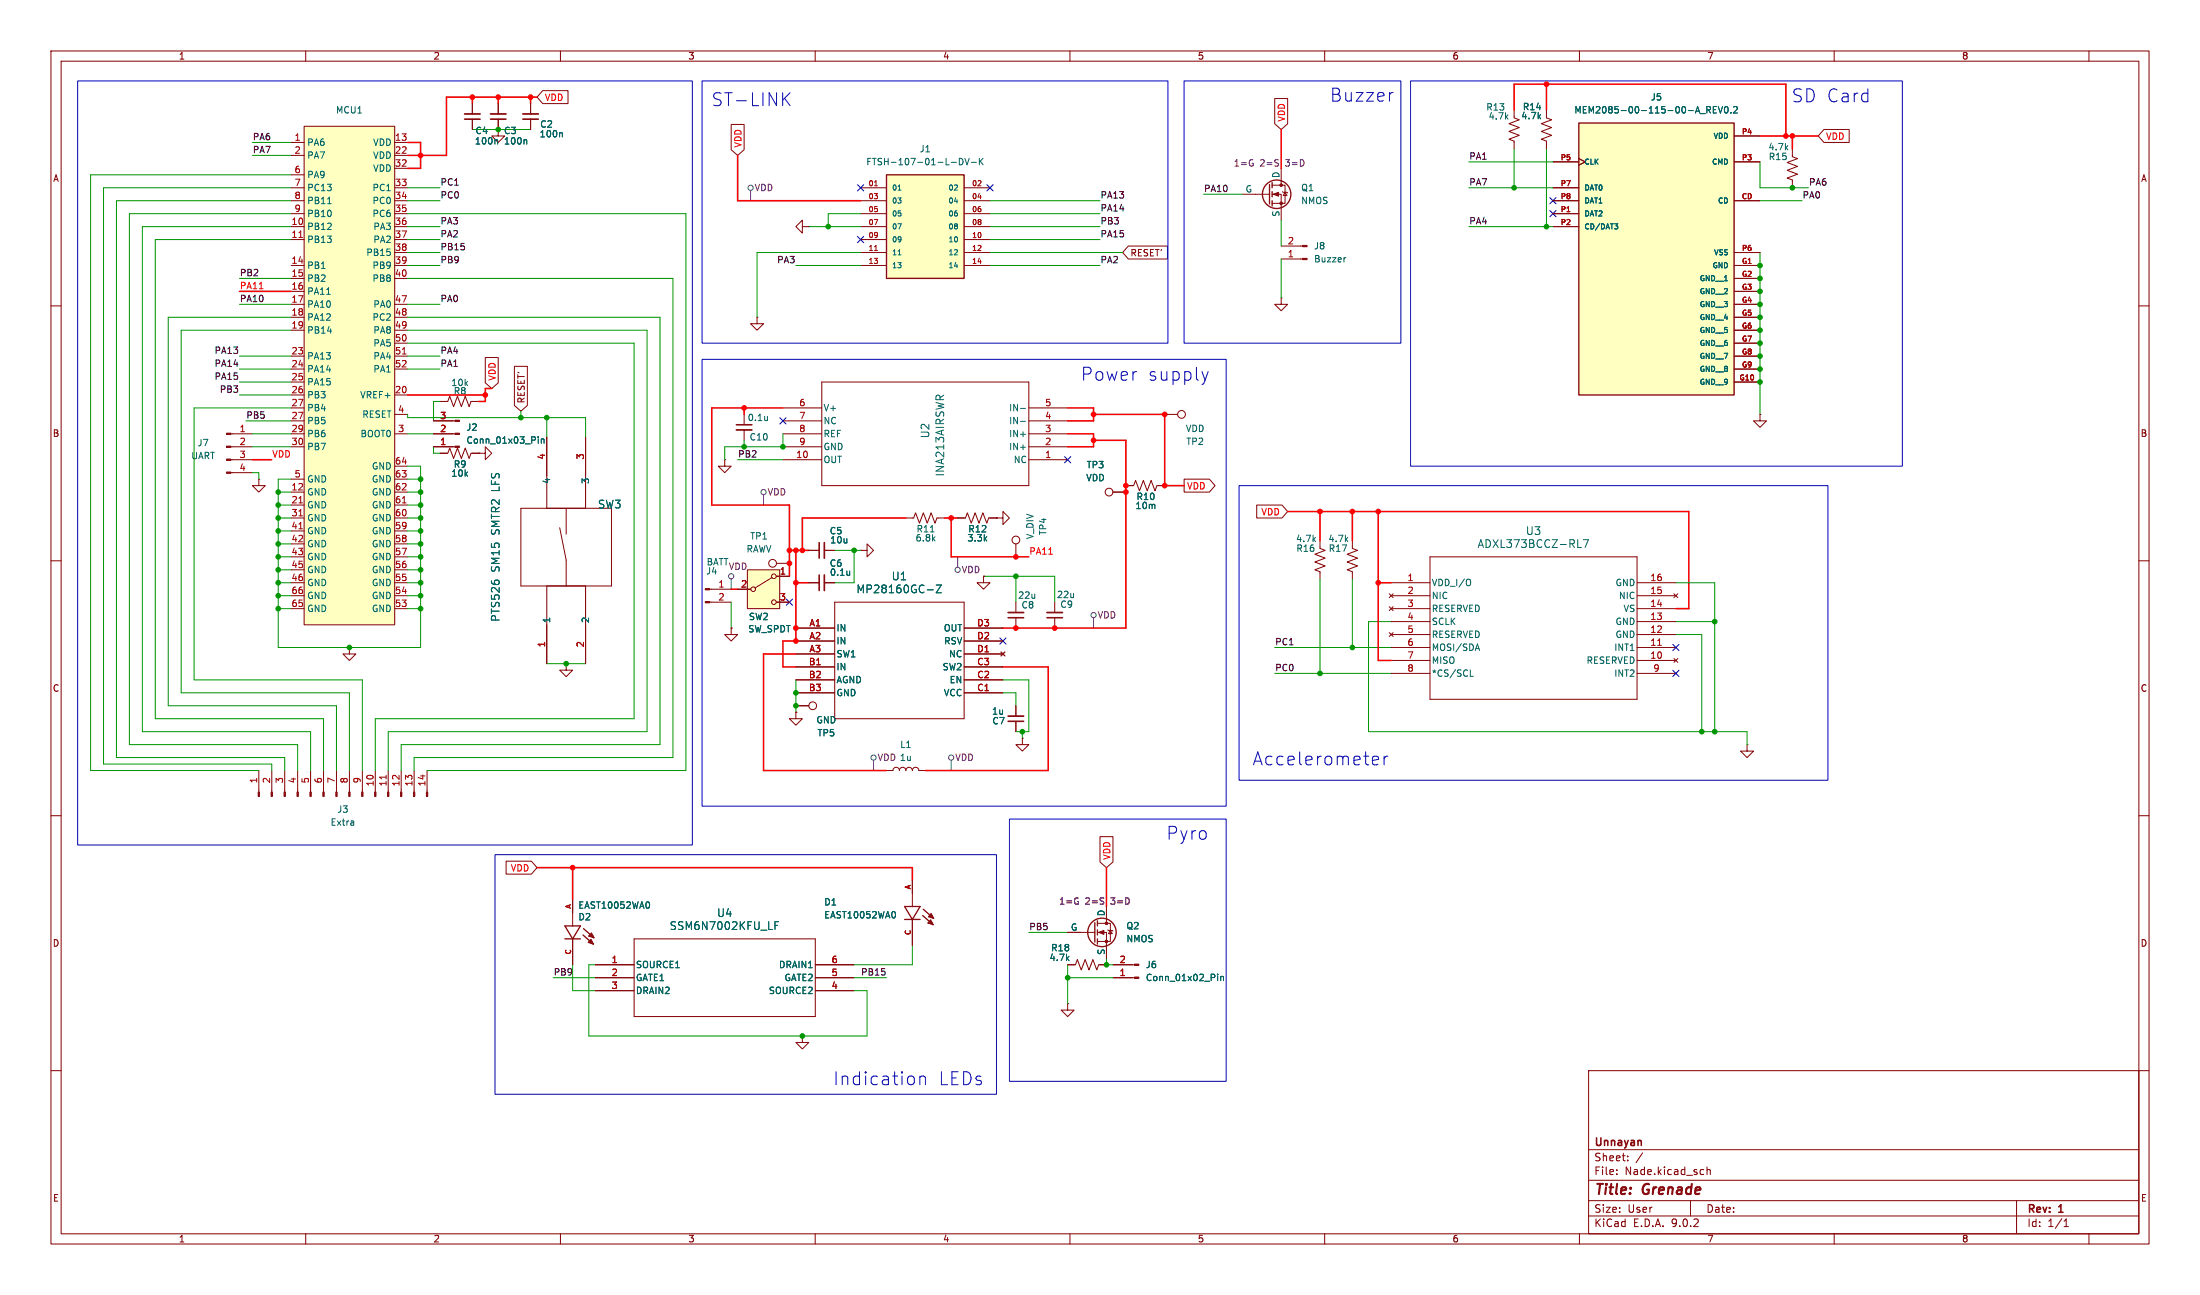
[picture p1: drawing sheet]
<svg xmlns="http://www.w3.org/2000/svg" width="432mm" height="254mm" viewBox="0 0 432 254" stroke-linecap="round" stroke-linejoin="round" font-family="sans-serif">
<g fill="none" stroke="#840000" stroke-width=".2">
<path d="M10 10h411.8v234h-411.8zM12 12h407.8v230h-407.8zM60 10v2M110 10v2M160 10v2M210 10v2M260 10v2M310 10v2M360 10v2M410 10v2M10 60h2M419.8 60h2"/>
<path d="M10 110h2M419.8 110h2M10 160h2M419.8 160h2M10 210h2M311.8 210h108v32h-108zM419.8 210h2M311.8 238.5h108M311.8 235.5h108M311.8 231.5h108M311.8 225.5h108M317.3 230.2v.2"/>
<path d="M317.3 229.5v.1M319.5 227.5v.2M319.5 226.8v.1M322.4 226.1l-1.3 1.9M331.8 235.5v3M334.3 229.4l.1 .1M334.4 230.3l-.1 .1M335 228.9v1.5M335 229.5l.3-.1 .3 .1 .1 .9M395.8 235.5v6.5M405.1 239.5l.4-.4v1.5M60 242v2"/>
<path d="M110 242v2M160 242v2M210 242v2M260 242v2M310 242v2M360 242v2M405.1 240.6h.9M410 242v2"/>
</g>
<path d="M174 34.3h15.2v20.3h-15.2z" fill="#ffffc2"/>
<g fill="none" stroke="#840000" stroke-width=".25">
<path d="M174 34.3h15.2v20.3h-15.2zM249.2 36.2v3.8M249.7 35.8v1M249.7 37.6v1M249.7 39.4v1"/>
<circle cx="250.6" cy="38.1" r="2.79"/>
</g>
<g fill="none" stroke="#840000" stroke-width=".2">
<path d="M168.9 36.8h5.1M168.9 39.4h5.1M189.2 36.8h5.1M189.2 39.4h5.1M243.8 38.1h5.4M249.7 36.3h2.5v3.6h-2.5M249.7 38.1h1.8v5.1M251.5 33v3.3M251.7 37.6l1 .2M252.2 37.7l.4 .7h-.8zM168.9 41.9h5.1M168.9 44.5h5.1"/>
<path d="M168.9 47h5.1M168.9 49.5h5.1M168.9 52.1h5.1M189.2 41.9h5.1M189.2 44.5h5.1M189.2 47h5.1M189.2 49.5h5.1M189.2 52.1h5.1M251.5 58.4v1.3h1.2l-1.2 1.3-1.3-1.3h1.3M251.5 58.4h.1M251.5 50.8h4.2M251.5 48.3h4.2"/>
<path d="M86.4 78.7h1.5l.4-1 .7 2.1 .8-2.1 .8 2.1 .7-2.1 .8 2.1 .4-1.1h1.5M152.4 110.5h2.5M158.7 108h2.1M161.8 108h2M168.9 108h1.3v-1.3l1.2 1.3-1.2 1.2v-1.2M168.9 108h.1M188 101.6h1.5l.4-1 .7 2 .8-2 .8 2 .7-2 .8 2 .4-1h1.5M111.1 130.2v1.2h1.3l-1.3 1.3-1.2-1.3h1.2M111.1 130.2h.1M143.5 123.2v1.3h1.3l-1.3 1.2-1.3-1.2h1.3M143.5 123.2h.1M156.2 139.7v1.3h1.3l-1.3 1.2-1.3-1.2h1.3"/>
<path d="M156.2 139.7h.1M156.2 138.4h2.5M50.8 151.1v4.2M53.3 151.1v4.2M55.9 151.1v4.2M58.4 151.1v4.2M61 151.1v4.2M63.5 151.1v4.2M66 151.1v4.2M68.6 151.1v4.2M71.1 151.1v4.2M73.7 151.1v4.2"/>
<path d="M76.2 151.1v4.2M78.7 151.1v4.2M81.3 151.1v4.2M83.8 151.1v4.2"/>
<circle cx="151.6" cy="110.5" r=".76"/>
<circle cx="159.5" cy="138.4" r=".76"/>
</g>
<path d="M176.3 37.3h.5M186.7 31.8h1M188.3 31.1a.64 .64 0 0 1 .7 .6 .64 .64 0 0 1-.7 .6zM189.4 31.1l.4 1.2 .4-1.2M190.7 31.8h.9M192.2 31.1v1.2M192.4 31.6l.5 .7M192.9 31.1l-.7 .7M176.3 50h.5M264.2 50.5l-.3 .1" fill="none" stroke="#006464" stroke-width=".2"/>
<path d="M171.6 36.4h.6M171.6 49.1h.6M75.8 152.1v.7" fill="none" stroke="#a90000" stroke-width=".2"/>
<g fill="#840000" stroke="#840000" stroke-width=".2">
<path d="M50.7 155.3h.2v.9h-.2z"/>
<path d="M53.2 155.3h.3v.9h-.3z"/>
<path d="M55.8 155.3h.2v.9h-.2z"/>
<path d="M58.3 155.3h.2v.9h-.2z"/>
<path d="M60.8 155.3h.3v.9h-.3z"/>
<path d="M63.4 155.3h.2v.9h-.2z"/>
<path d="M65.9 155.3h.3v.9h-.3z"/>
<path d="M68.5 155.3h.2v.9h-.2z"/>
<path d="M71 155.3h.2v.9h-.2z"/>
<path d="M73.5 155.3h.3v.9h-.3z"/>
<path d="M76.1 155.3h.2v.9h-.2z"/>
<path d="M78.6 155.3h.3v.9h-.3z"/>
<path d="M81.2 155.3h.2v.9h-.2z"/>
<path d="M83.7 155.3h.2v.9h-.2z"/>
<path d="M249.9 38.1l1.1-.4v.8z"/>
<path d="M255.7 50.7h.8v.2h-.8z"/>
<path d="M255.7 48.1h.8v.3h-.8z"/>
<circle cx="251.5" cy="36.3" r=".25"/>
<circle cx="251.5" cy="39.9" r=".25"/>
</g>
<path d="M245.7 32h.3l-.1 .5" fill="none" stroke="#840084" stroke-width=".2"/>
<path d="M160.8 106.4v3.1" fill="none" stroke="#840000" stroke-width=".3"/>
<path d="M161.8 106.4v3.1" fill="none" stroke="#840000" stroke-width=".33"/>
<path d="M146.7 111.8h6.3v7.6h-6.3z" fill="#ffffc2"/>
<g fill="none" stroke="#840000" stroke-width=".2">
<path d="M351.8 29.2v1.5l1 .4-2 .8 2 .7-2 .8 2 .8-2 .7 1 .4v1.5M45.3 85.1h4.2M45.3 87.6h4.2M45.3 90.2h4.2M45.3 92.7h4.2M218.4 96.5h2.6M144.8 115.6h2.5M146.7 111.8h6.3v7.6h-6.3zM151.5 113.3l-3.3 2M152.4 113h2.5M152.4 118.1h2.5M158.7 114.3h2.1"/>
<path d="M161.8 114.3h2M193 113v1.3h1.3l-1.3 1.3-1.2-1.3h1.2M193 113h.1M259.1 106v1.6l1 .4-2 .7 2 .8-2 .7 2 .8-2 .8 1 .3v1.6M265.4 106v1.6l1 .4-2 .7 2 .8-2 .7 2 .8-2 .8 1 .3v1.6M68.6 127v1.3h1.2l-1.2 1.2-1.3-1.2h1.3M68.6 127h.1M179.1 172.7v5.1M179.1 180.3v5.1M157.5 203.2v1.3h1.2l-1.2 1.2-1.3-1.2h1.3M157.5 203.2h.1"/>
<circle cx="217.7" cy="96.5" r=".76"/>
<circle cx="147.8" cy="115.6" r=".46"/>
<circle cx="151.9" cy="113" r=".46"/>
<circle cx="151.9" cy="118.1" r=".46"/>
</g>
<path d="M160.8 112.8v3" fill="none" stroke="#840000" stroke-width=".3"/>
<path d="M161.8 112.8v3" fill="none" stroke="#840000" stroke-width=".33"/>
<path d="M166.8 112v.8M166.8 112.7l-.1 .1M175.6 178.8l.2 .5-.2 .7" fill="none" stroke="#006464" stroke-width=".2"/>
<g fill="#840000" stroke="#840000" stroke-width=".2">
<path d="M44.4 85h.9v.2h-.9z"/>
<path d="M44.4 87.5h.9v.3h-.9z"/>
<path d="M44.4 90h.9v.3h-.9z"/>
<path d="M44.4 92.6h.9v.2h-.9z"/>
</g>
<path d="M177.5 177.8h3.1l-1.5 2.5zM181.1 179.6l2 1.8M181.2 178.3l2 1.8M182.3 179.8l.5-.6 .4 .9M182.3 179.8l.9 .3M182.7 179.4l.1 .2M183 179.7v.1h-.7M177.5 180.3h3.1M182.2 181l.5-.5 .4 .9M182.2 181l.9 .4M182.6 180.6l.1 .3M182.9 180.9v.2l-.7-.1" fill="none" stroke="#840000" stroke-width=".25"/>
<path d="M309.9 24.1h30.5v53.4h-30.5z" fill="#ffffc2"/>
<g fill="none" stroke="#840000" stroke-width=".25">
<path d="M309.9 24.1h30.5v53.4h-30.5zM214.9 181v3.8M215.4 180.6v1M215.4 182.4v1M215.4 184.2v1"/>
<circle cx="216.3" cy="182.9" r="2.79"/>
</g>
<g fill="none" stroke="#840000" stroke-width=".2">
<path d="M297.2 21.6v1.5l1 .4-2 .8 2 .7-2 .8 2 .7-2 .8 1 .4v1.5M303.5 21.6v1.5l1 .4-2 .8 2 .7-2 .8 2 .7-2 .8 1 .4v1.5M304.8 31.8h5.1M304.8 36.8h5.1M304.8 39.4h5.1M309.9 31.1l1.2 .7-1.2 .6M340.4 31.8h5M340.4 39.4h5M340.4 26.7h5M304.8 41.9h5.1M304.8 44.5h5.1M340.4 49.5h5"/>
<path d="M340.4 52.1h5M340.4 54.6h5M340.4 57.2h5M340.4 59.7h5M340.4 62.2h5M340.4 64.8h5M340.4 67.3h5M340.4 69.9h5M340.4 72.4h5M340.4 74.9h5M85.1 87.6h4.2M85.1 85.1h4.2"/>
<path d="M85.1 82.6h4.2M86.4 88.9h1.5l.4-1 .7 2 .8-2 .8 2 .7-2 .8 2 .4-1h1.5M345.4 81.3v1.3h1.3l-1.3 1.2-1.2-1.2h1.2M345.4 81.3h.1M217.2 177.8v3.3M116.8 189.2h7.7M116.8 191.8h7.7M116.8 194.3h7.7M124.5 184.2h35.5v15.2h-35.5zM160 189.2h7.6M160 191.8h7.6M160 194.3h7.6"/>
<path d="M209.5 189.2h1.6l.4-1 .7 2 .8-2 .7 2 .8-2 .8 2 .3-1h1.6M209.5 182.9h5.4M215.4 181.1h2.5v3.6h-2.5M215.4 182.9h1.8v5.1M217.4 182.4l1 .2M217.9 182.5l.4 .6h-.7zM218.4 189.2h4.3M218.4 191.8h4.3"/>
</g>
<g fill="none" stroke="#006464" stroke-width=".2">
<path d="M335 21.6l.6-.1 .1-.5-.7-.1v1.3M335.3 21.6l.4 .6M336.3 21.5h.4M336.9 20.9h-.6v1.3h.6M337.2 20.9l.5 1.3 .4-1.3M338.6 21l.2-.1a.68 .68 0 0 1 .4 .6 .68 .68 0 0 1-.4 .7 .84 .84 0 0 1-.2-1.2zM339.7 22v.2M340.3 21l.5-.1 .2 .4-.8 .9h.8M316.9 43.9h.6l-.3 .4M317.3 44.3l.2 .2v.2l-.2 .2M105.6 85.7v.1M105.6 86.1v.8"/>
<path d="M106.2 86.1v.8M106.2 86.2h.5l.1 .7M152.1 181.5h.5M152.8 180.8h-.7v1.5M239 191.1v.1M239 191.5v.8M239.6 191.5v.8M239.6 191.6h.5v.7"/>
</g>
<g fill="#840000" stroke="#840000" stroke-width=".2">
<path d="M222.7 191.6h.8v.3h-.8z"/>
<path d="M222.7 189.1h.8v.3h-.8z"/>
<path d="M89.3 87.5h.9v.3h-.9z"/>
<path d="M89.3 85h.9v.2h-.9z"/>
<path d="M89.3 82.4h.9v.3h-.9z"/>
<path d="M215.6 182.9l1.1-.4v.8z"/>
<circle cx="217.2" cy="181.1" r=".25"/>
<circle cx="217.2" cy="184.7" r=".25"/>
</g>
<path d="M211.4 176.8h.3l-.1 .5" fill="none" stroke="#840084" stroke-width=".2"/>
<path d="M59.7 24.8h17.8v97.8h-17.8z" fill="#ffffc2"/>
<g fill="none" stroke="#840000" stroke-width=".2">
<path d="M106.5 17.8h5v2.5h-5l-1.1-1.2zM250.2 19.3h2.5v5l-1.2 1.1-1.3-1.1zM57.1 27.9h2.6M57.1 30.5h2.6M57.1 34.3h2.6M57.1 36.8h2.6M57.1 39.4h2.6M59.7 24.8h17.8v97.8h-17.8zM77.5 27.9h2.5M77.5 30.5h2.5M77.5 36.8h2.5M77.5 39.4h2.5"/>
<path d="M77.5 33h2.5M92.7 20.3v2.1M92.7 23.4v2M97.8 25.4v1.3h1.3l-1.3 1.2-1.3-1.2h1.3M97.8 25.4h.1M97.8 20.3v2.1M97.8 23.4v2M104.1 20.3v2.1M104.1 23.4v2M143.5 24.4h2.6v5l-1.3 1.1-1.3-1.1zM303.5 21.6v1.3M303.5 27.9v1.3"/>
<path d="M304.8 36.8h5.1M304.8 39.4h5.1M304.8 31.8h5.1M309.9 31.1l1.2 .7-1.2 .6M340.4 39.4h5M340.4 31.8h5M340.4 26.7h5M358 25.4h4.9v2.5h-4.9l-1.1-1.2zM57.1 41.9h2.6M57.1 44.5h2.6M57.1 47h2.6M57.1 52.1h2.6"/>
<path d="M57.1 54.6h2.6M57.1 57.2h2.6M57.1 59.7h2.6M77.5 41.9h2.5M77.5 44.5h2.5M77.5 47h2.5M77.5 52.1h2.5M77.5 54.6h2.5M77.5 59.7h2.5M77.5 49.5h2.5M157.5 44.5v-1.3l-1.3 1.3 1.3 1.2v-1.2h1.2M158.7 44.5h.1"/>
<path d="M221.5 48.3h7.6v2.5h-7.6l-1.2-1.3zM304.8 41.9h5.1M304.8 44.5h5.1M340.4 52.1h5M340.4 54.6h5M340.4 57.2h5M340.4 59.7h5M340.4 49.5h5M57.1 62.2h2.6M57.1 64.8h2.6M57.1 69.9h2.6M57.1 72.4h2.6"/>
<path d="M57.1 74.9h2.6M57.1 77.5h2.6M77.5 62.2h2.5M77.5 64.8h2.5M77.5 69.9h2.5M77.5 72.4h2.5M77.5 77.5h2.5M77.5 67.3h2.5M95.2 70.1h2.6v5l-1.3 1.1-1.3-1.1zM101 71.8h2.5v7.7l-1.3 1.1-1.2-1.1zM148.6 62.2v1.3h1.3l-1.3 1.3-1.3-1.3h1.3M148.6 62.2h.1"/>
<path d="M161.3 74.9h40.6v20.4h-40.6zM340.4 62.2h5M340.4 64.8h5M340.4 69.9h5M340.4 72.4h5M340.4 74.9h5M340.4 67.3h5M50.8 94v1.3h1.3l-1.3 1.2-1.3-1.2h1.3M50.8 94h.1M57.1 80h2.6M57.1 82.6h2.6M57.1 85.1h2.6"/>
<path d="M57.1 87.6h2.6M57.1 94h2.6M57.1 96.5h2.6M57.1 99.1h2.6M77.5 85.1h2.5M77.5 94h2.5M77.5 96.5h2.5M77.5 99.1h2.5M77.5 81.3h2.5M77.5 91.4h2.5M85.1 82.6h3.8M85.1 85.1h3.8"/>
<path d="M85.1 87.6h3.8M86.4 88.9h1.2M92.7 88.9h1.3M94 88.9h1.2v-1.3l1.3 1.3-1.3 1.3v-1.3M94 88.9h.1M102.2 99.7h17.8v15.2h-17.8zM107.3 85.7v14M111.1 99.7v5.1M114.9 85.7v14M142.2 90.2v1.2h1.3l-1.3 1.3-1.2-1.3h1.2M142.2 90.2h.1M146 81.3v2"/>
<path d="M146 84.3v2.1M153.7 80h7.6M153.7 82.6h7.6M153.7 85.1h7.6M153.7 87.6h7.6M153.7 90.2h7.6M201.9 80h7.6M201.9 82.6h7.6M201.9 85.1h7.6M201.9 87.6h7.6M201.9 90.2h7.6M218.4 96.5h2.6"/>
<path d="M221 95.3h1.5l.4-1.1 .7 2.1 .8-2.1 .8 2.1 .7-2.1 .8 2.1 .4-1h1.5M228.6 81.3h2.5M232.4 94h5l1.1 1.3-1.1 1.2h-5zM246.7 99.1h4.9l1.1 1.2-1.1 1.3h-4.9zM57.1 101.6h2.6M57.1 104.1h2.6M57.1 106.7h2.6M57.1 109.2h2.6M57.1 111.8h2.6M57.1 114.3h2.6M57.1 116.8h2.6M57.1 119.4h2.6"/>
<path d="M77.5 101.6h2.5M77.5 104.1h2.5M77.5 106.7h2.5M77.5 109.2h2.5M77.5 111.8h2.5M77.5 114.3h2.5M77.5 116.8h2.5M77.5 119.4h2.5M107.3 114.9v15.3M109.9 103.5l1.2 6.4v5M114.9 114.9v15.3M139.3 115.6h4.2"/>
<path d="M139.3 118.1h4.2M144.8 115.6h2.5M152.4 118.1h2.5M152.4 113h2.5M158.7 114.3h2.1M158.7 108h2.1M161.8 114.3h2M161.8 108h2M163.8 118.1h25.4v22.9h-25.4zM177.8 101.6h1.5l.4-1 .8 2 .7-2 .8 2 .8-2 .7 2 .4-1h1.5M188 101.6h1.2M193 113h.1"/>
<path d="M194.3 101.6h1.3M195.6 101.6h1.2v-1.3l1.3 1.3-1.3 1.3v-1.3M195.6 101.6h.1M199.4 106.7v2.5M199.4 118.1v2M207 118.1v2M272.7 116.5l.7 .7M272.7 119l.7 .8M273 114.3h7.7M273 116.8h7.7M273 119.4h7.7M273.4 116.5l-.7 .7"/>
<path d="M273.4 119l-.7 .8M280.7 109.2h40.6v28h-40.6zM321.3 114.3h7.6M321.3 116.8h7.6M321.3 119.4h7.6M328.5 116.5l.8 .7M329.3 116.5l-.8 .7M111.1 130.2h.1M143.5 123.2h.1M156.2 139.7h.1M156.2 123.2h7.6M156.2 125.7h7.6"/>
<path d="M156.2 128.3h7.6M156.2 130.8h7.6M156.2 133.4h7.6M156.2 135.9h7.6M156.2 138.4h2.5M189.2 123.2h7.6M189.2 125.7h7.6M189.2 128.3h7.6M189.2 130.8h7.6M189.2 133.4h7.6M189.2 135.9h7.6M196.5 127.9l.7 .8"/>
<path d="M197.2 127.9l-.7 .8M199.4 121.2v2M199.4 138.4v2.1M207 121.2v2M272.7 124.1l.7 .7M273 121.9h7.7M273 124.5h7.7M273 127h7.7M273 129.5h7.7M273 132.1h7.7M273.4 124.1l-.7 .7M321.3 121.9h7.6"/>
<path d="M321.3 124.5h7.6M321.3 127h7.6M321.3 129.5h7.6M321.3 132.1h7.6M328.5 129.2l.8 .7M329.3 129.2l-.8 .7M174 151.1h1.3a.63 .63 0 0 1 .6-.6 .63 .63 0 0 1 .6 .6 .63 .63 0 0 1 .7-.6 .63 .63 0 0 1 .6 .6 .63 .63 0 0 1 .7-.6 .63 .63 0 0 1 .6 .6 .63 .63 0 0 1 .6-.6 .63 .63 0 0 1 .6 .6h1.3M199.4 141.5v2M200.7 144.8v1.3h1.2l-1.2 1.2-1.3-1.2h1.3M200.7 144.8h.1M342.9 146.1v1.2h1.3l-1.3 1.3-1.3-1.3h1.3M342.9 146.1h.1"/>
<path d="M99.3 168.9h5l1.1 1.3-1.1 1.3h-5zM112.4 176.5v5.1M179.1 172.7v2.6M215.9 164.1h2.5v5l-1.2 1.1-1.3-1.1zM217.2 177.8v2.5M112.4 184.2v5M116.8 189.2h7.7M116.8 191.8h7.7M116.8 194.3h7.7M160 189.2h7.6M160 191.8h7.6M160 194.3h7.6"/>
<path d="M179.1 180.3v5.1M209.5 196.9v1.2h1.3l-1.3 1.3-1.2-1.3h1.2M209.5 196.9h.1M209.5 189.2h1.3M209.5 182.9h2.6M215.9 189.2h1.3M217.2 185.4v2.6M218.4 189.2h3.8M218.4 191.8h3.8"/>
<circle cx="231.9" cy="81.3" r=".76"/>
<circle cx="199.4" cy="105.9" r=".76"/>
</g>
<g fill="none" stroke="#006464" stroke-width=".2">
<path d="M64.3 39.9h.7M97.5 27.4l.2 .2v.7M103.2 27.4l.2 .2v.7M110.2 26l.2 .2v.7M335 21.6l.6-.1 .1-.5-.7-.1v1.3M335.3 21.6l.4 .6M336.3 21.5h.4M336.9 20.9h-.6v1.3h.6M337.2 20.9l.5 1.3 .4-1.3M338.6 21l.2-.1a.68 .68 0 0 1 .4 .6 .68 .68 0 0 1-.4 .7 .84 .84 0 0 1-.2-1.2zM339.7 22v.2M340.3 21l.5-.1 .2 .4-.8 .9h.8"/>
<path d="M64.1 57.7h.7M316.9 43.9h.6l-.3 .4M317.3 44.3l.2 .2v.2l-.2 .2M105.6 85.7v.1M105.6 86.1v.8M106.2 86.1v.8M106.2 86.2h.5l.1 .7M150.6 81.7v.8M150.6 82.4h.1M200.3 82.6h1M200.3 80.1h1M166.8 112v.8"/>
<path d="M166.8 112.7l-.1 .1M182 115.7h1.2M182.6 104.3h.7M183.8 114.7h1l-1 1.6h1M288.5 113.7a.9 .9 0 0 1 0 1.1M309.7 107.4h.7M310.8 105.9h1l-.7 1.5M288.6 132.7h.6M289.7 127.2h.6M290 126.3l.4 1.3M127.3 176.9l.2 .5-.2 .7M175.6 178.8l.2 .5-.2 .7"/>
<path d="M152.1 181.5h.5M152.8 180.8h-.7v1.5M239 191.1v.1M239 191.5v.8M239.6 191.5v.8M239.6 191.6h.5v.7"/>
</g>
<path d="M58.7 46.6h.7M79 69.4h.7M58.7 98.6h.7M79 98.6h.7M58.7 101.2h.7M58.7 103.7h.7M325.4 126.6h.7" fill="none" stroke="#a90000" stroke-width=".2"/>
<path d="M91.2 23.4h3M96.3 23.4h3M102.6 23.4h3.1M144.5 83.3h3.1M197.9 121.2h3M205.5 121.2h3M197.9 141.5h3" fill="none" stroke="#840000" stroke-width=".3"/>
<path d="M91.2 22.4h3M96.3 22.4h3M102.6 22.4h3.1M144.5 84.3h3.1M197.9 120.1h3M205.5 120.1h3M197.9 140.5h3" fill="none" stroke="#840000" stroke-width=".33"/>
<path d="M110.9 181.6h3l-1.5 2.6zM110.9 184.2h3M114.4 183.4l2.1 1.8M114.5 182.1l2.1 1.8M115.5 184.8l.5-.5 .5 .9M115.5 184.8l1 .4M115.6 183.6l.5-.6 .5 .9M115.6 183.6l1 .3M115.9 184.5l.2 .2M116 183.2l.2 .2M116.2 184.7v.2l-.7-.1M116.3 183.5v.1h-.7" fill="none" stroke="#840000" stroke-width=".25"/>
<g fill="#840000" stroke="#840000" stroke-width=".2">
<path d="M138.4 115.4h.9v.3h-.9z"/>
<path d="M138.4 118h.9v.2h-.9z"/>
</g>
<g fill="none" stroke="#484848" stroke-width=".2">
<path d="M147.3 37.3v2.1M149.9 97v2.1M143.5 113.5v2.1M188 109.2v2.1M214.6 121.2v2M171.4 149.1v2M186.7 149.1v2"/>
<circle cx="147.3" cy="36.8" r=".51"/>
<circle cx="149.9" cy="96.5" r=".51"/>
<circle cx="143.5" cy="113" r=".51"/>
<circle cx="188" cy="111.8" r=".51"/>
<circle cx="214.6" cy="120.7" r=".51"/>
<circle cx="171.5" cy="148.6" r=".51"/>
<circle cx="186.7" cy="148.6" r=".51"/>
</g>
<path d="M50.9 56.6h.7M205.8 108.7h.8" fill="none" stroke="#f00" stroke-width=".2"/>
<g fill="none" stroke="#009600" stroke-width=".2">
<path d="M49.5 30.5h7.6M49.5 27.9h7.6M57.1 36.8h-36.8v113.1h33v1.2M57.1 39.4h-34.2v109.2h33v2.5M57.1 34.3h-39.3v116.8h33M80 36.8h6.4M80 39.4h6.4M92.7 25.4h11.4M194.3 39.4h21.6M236.2 38.1h7.6M288.3 36.8h16.5M288.3 31.8h16.5"/>
<path d="M297.2 29.2v7.6M303.5 29.2v15.3M345.4 31.8v5h9.6M345.4 39.4h8.3M47 54.6h10.1M47 59.7h10.1M57.1 44.5h-29.2v99h33.1v7.6M57.1 47h-26.6v94h33v10.1M57.1 41.9h-31.7v104.2h33v5M80 44.5h6.4M80 47h6.4M80 54.6h52.1v94h-50.8v2.5"/>
<path d="M80 59.7h6.4M80 41.9h54.6v109.2h-50.8M80 52.1h6.4M80 49.5h6.4M156.2 52.1h12.7M158.7 44.5h10.2M168.9 41.9h-6.3v2.6M168.9 49.5h-20.3v12.7M194.3 44.5h21.6M194.3 47h21.6M194.3 41.9h21.6M194.3 52.1h21.6"/>
<path d="M194.3 49.5h26M251.5 43.2v5.1M251.5 50.8v7.6M288.3 44.5h16.5M345.4 49.5v31.8M47 77.5h10.1M47 74.9h10.1M47 72.4h10.1M47 69.9h10.1M57.1 64.8h-21.5v71.1h33v15.2M57.1 62.2h-24.1v76.2h33v12.7M80 64.8h47v78.7h-50.8v7.6"/>
<path d="M80 72.4h6.4M80 67.3h44.5v73.7h-50.8v10.1M80 62.2h49.5v83.9h-50.8v5M80 69.9h6.4M86.4 78.7h-1.3v3.9M48.3 82.6h8.8M49.5 87.6h7.6M49.5 85.1h7.6M49.5 92.7h1.3v1.3M54.6 96.5h2.5M54.6 99.1h2.5M57.1 80h-19v53.4h33v17.7"/>
<path d="M80 91.4h2.5v35.6h-27.9v-33h2.5M80 96.5h2.5M80 99.1h2.5M80 94h2.5M80 85.1h5.1M80 81.3v.6h34.9v3.8M85.1 87.6v1.3h1.3M102.2 80.6v1.3M107.3 81.9v3.8M144.8 90.2h8.9M146 86.4v1.2M153.7 85.1v2.5h-11.5v2.6"/>
<path d="M54.6 104.1h2.5M54.6 109.2h2.5M54.6 106.7h2.5M54.6 101.6h2.5M54.6 111.8h2.5M54.6 114.3h2.5M54.6 119.4h2.5M54.6 116.8h2.5M80 104.1h2.5M80 109.2h2.5M80 106.7h2.5M80 101.6h2.5"/>
<path d="M80 111.8h2.5M80 114.3h2.5M80 119.4h2.5M80 116.8h2.5M143.5 118.1v5.1M163.8 108h5.1M167.6 108v6.3h-3.8M193 113h14v5.1M199.4 113v5.1M259.1 113.7v18.4M265.4 113.7v13.3M328.9 114.3h7.6v29.2"/>
<path d="M107.3 130.2h7.6M156.2 133.4v6.3M196.8 133.4h5.1v10.1h-2.5M196.8 135.9h2.6v2.5M250.2 132.1h22.8M250.2 127h22.8M273 121.9h-4.4v21.6h74.3v2.6M328.9 124.5h5.1v19M328.9 121.9h7.6M200.7 143.5v1.3M108.6 191.8h8.2M112.4 189.2v5.1h4.4"/>
<path d="M116.8 189.2h-1.2v14h54.6v-8.9h-2.6M167.6 191.8h6.4M179.1 185.4v3.8h-11.5M201.9 182.9h7.6M209.5 191.8h8.9M209.5 189.2v7.7M217.2 188v1.2h1.2"/>
</g>
<g fill="none" stroke="#f00" stroke-width=".3">
<path d="M92.7 19.1v1.2M97.8 19.1v1.2M104.1 19.1v1.2M105.4 19.1h-17.8v11.4h-7.6M303.5 16.5v5.1M80 27.9h2.5v5.1h-2.5M144.8 30.5v8.9h24.1M251.5 25.4v7.6M297.2 21.6v-5.1h53.3v10.2M345.4 26.7h11.5M351.8 26.7v2.5M47 57.2h10.1"/>
<path d="M80 77.5h15.2M96.5 76.2h-1.3v2.5h-1.2M49.5 90.2h3.8M146 80v1.3M153.7 80h-14v19.1h15.2v13.9M209.5 80h5.1v2.6h-5.1M209.5 85.1h5.1v2.5h-5.1M214.6 86.4h6.4v36.8h-24.2M214.6 81.3h14v14h3.8M143.5 115.6h1.3M154.9 108h3.8M156.2 114.3h2.5"/>
<path d="M156.2 108v17.7h-2.5v5.1h2.5M177.8 101.6h-20.3v6.4M185.4 101.6h2.6M186.7 101.6v7.6h15.2M252.7 100.3h78.8v19.1h-2.6M259.1 100.3v5.7M265.4 100.3v5.7M270.5 100.3v29.2h2.5M270.5 114.3h2.5M156.2 128.3h-6.3v22.8h24.1M196.8 130.8h8.9v20.3h-24.1M105.4 170.2h73.7v2.5"/>
<path d="M112.4 170.2v6.3M217.2 170.2v7.6"/>
</g>
<g fill="none" stroke="#000084" stroke-width=".2">
<path d="M168.3 36.2l1.2 1.2M169.5 36.2l-1.2 1.2M193.7 36.2l1.2 1.2M194.9 36.2l-1.2 1.2M304.2 38.8l1.2 1.2M305.4 38.8l-1.2 1.2M168.3 46.4l1.2 1.2M169.5 46.4l-1.2 1.2M304.2 41.3l1.2 1.2M305.4 41.3l-1.2 1.2M153.1 81.9l1.2 1.3M154.3 81.9l-1.2 1.3"/>
<path d="M208.9 89.6l1.3 1.2M210.2 89.6l-1.3 1.2M154.3 117.5l1.2 1.2M155.5 117.5l-1.2 1.2M196.2 125.1l1.3 1.2M197.5 125.1l-1.3 1.2M328.3 126.4l1.2 1.2M328.3 131.5l1.2 1.2M329.5 126.4l-1.2 1.2M329.5 131.5l-1.2 1.2"/>
</g>
<g fill="none" stroke="#0000c2" stroke-width=".2">
<path d="M15.2 15.9h120.7v149.8h-120.7zM137.8 15.9h91.4v51.4h-91.4zM154 19.3l1.1 1.4M155.1 18.2l-1.5 1.4M232.4 15.9h42.6v51.4h-42.6zM273.2 18.1h.2M276.9 15.9h96.5v75.5h-96.5zM137.8 70.5h102.9v87.6h-102.9zM237.1 72.9l-.6 1.7M243.2 95.3h115.6v57.7h-115.6zM269.7 148.3l.8 .1 .1 .5-1.2 .3M270.5 149.9l-.8 .1"/>
<path d="M271.7 148.3v1.7M272.4 148.3a.65 .65 0 0 0-.7 .5M97.2 167.6h98.4v47h-98.4zM198.1 160.7h42.6v51.4h-42.6zM180.5 211.1v1.7M180.5 211.3a.63 .63 0 0 1 1.1 .1v1.4"/>
</g>
<path d="M211.4 176.8h.3l-.1 .5" fill="none" stroke="#840084" stroke-width=".2"/>
<g fill="#009600" stroke="#009600" stroke-width=".2">
<circle cx="259.1" cy="132.1" r=".46"/>
<circle cx="162.6" cy="44.5" r=".46"/>
<circle cx="297.2" cy="36.8" r=".46"/>
<circle cx="303.5" cy="44.5" r=".46"/>
<circle cx="345.4" cy="57.2" r=".46"/>
<circle cx="345.4" cy="54.6" r=".46"/>
<circle cx="345.4" cy="59.7" r=".46"/>
<circle cx="345.4" cy="67.3" r=".46"/>
<circle cx="345.4" cy="72.4" r=".46"/>
<circle cx="336.5" cy="143.5" r=".46"/>
<circle cx="336.5" cy="121.9" r=".46"/>
<circle cx="345.4" cy="74.9" r=".46"/>
<circle cx="265.4" cy="127" r=".46"/>
<circle cx="345.4" cy="62.2" r=".46"/>
<circle cx="345.4" cy="69.9" r=".46"/>
<circle cx="345.4" cy="64.8" r=".46"/>
<circle cx="334" cy="143.5" r=".46"/>
<circle cx="153.7" cy="87.6" r=".46"/>
<circle cx="146" cy="87.6" r=".46"/>
<circle cx="200.7" cy="143.5" r=".46"/>
<circle cx="199.4" cy="113" r=".46"/>
<circle cx="351.8" cy="36.8" r=".46"/>
<circle cx="345.4" cy="52.1" r=".46"/>
<circle cx="97.8" cy="25.4" r=".46"/>
<circle cx="54.6" cy="109.2" r=".46"/>
<circle cx="54.6" cy="106.7" r=".46"/>
<circle cx="54.6" cy="104.1" r=".46"/>
<circle cx="54.6" cy="101.6" r=".46"/>
<circle cx="54.6" cy="111.8" r=".46"/>
<circle cx="82.5" cy="96.5" r=".46"/>
<circle cx="102.2" cy="81.9" r=".46"/>
<circle cx="82.5" cy="99.1" r=".46"/>
<circle cx="54.6" cy="96.5" r=".46"/>
<circle cx="107.3" cy="81.9" r=".46"/>
<circle cx="54.6" cy="99.1" r=".46"/>
<circle cx="82.5" cy="94" r=".46"/>
<circle cx="82.5" cy="106.7" r=".46"/>
<circle cx="82.5" cy="101.6" r=".46"/>
<circle cx="82.5" cy="109.2" r=".46"/>
<circle cx="82.5" cy="111.8" r=".46"/>
<circle cx="82.5" cy="104.1" r=".46"/>
<circle cx="156.2" cy="135.9" r=".46"/>
<circle cx="156.2" cy="138.4" r=".46"/>
<circle cx="167.6" cy="108" r=".46"/>
<circle cx="68.6" cy="127" r=".46"/>
<circle cx="82.5" cy="114.3" r=".46"/>
<circle cx="82.5" cy="116.8" r=".46"/>
<circle cx="82.5" cy="119.4" r=".46"/>
<circle cx="54.6" cy="119.4" r=".46"/>
<circle cx="54.6" cy="114.3" r=".46"/>
<circle cx="54.6" cy="116.8" r=".46"/>
<circle cx="217.2" cy="189.2" r=".46"/>
<circle cx="157.5" cy="203.2" r=".46"/>
<circle cx="209.5" cy="191.8" r=".46"/>
<circle cx="111.1" cy="130.2" r=".46"/>
</g>
<g fill="#f00" stroke="#f00" stroke-width=".2">
<circle cx="228.6" cy="81.3" r=".46"/>
<circle cx="259.1" cy="100.3" r=".46"/>
<circle cx="270.5" cy="100.3" r=".46"/>
<circle cx="265.4" cy="100.3" r=".46"/>
<circle cx="221" cy="95.3" r=".46"/>
<circle cx="228.6" cy="95.3" r=".46"/>
<circle cx="146" cy="80" r=".46"/>
<circle cx="303.5" cy="16.5" r=".46"/>
<circle cx="270.5" cy="114.3" r=".46"/>
<circle cx="154.9" cy="108" r=".46"/>
<circle cx="154.9" cy="110.5" r=".46"/>
<circle cx="156.2" cy="114.3" r=".46"/>
<circle cx="157.5" cy="108" r=".46"/>
<circle cx="156.2" cy="108" r=".46"/>
<circle cx="221" cy="96.5" r=".46"/>
<circle cx="214.6" cy="86.4" r=".46"/>
<circle cx="214.6" cy="81.3" r=".46"/>
<circle cx="207" cy="123.2" r=".46"/>
<circle cx="199.4" cy="123.2" r=".46"/>
<circle cx="199.4" cy="109.2" r=".46"/>
<circle cx="350.5" cy="26.7" r=".46"/>
<circle cx="351.8" cy="26.7" r=".46"/>
<circle cx="92.7" cy="19.1" r=".46"/>
<circle cx="97.8" cy="19.1" r=".46"/>
<circle cx="82.5" cy="30.5" r=".46"/>
<circle cx="104.1" cy="19.1" r=".46"/>
<circle cx="156.2" cy="123.2" r=".46"/>
<circle cx="156.2" cy="125.7" r=".46"/>
<circle cx="186.7" cy="101.6" r=".46"/>
<circle cx="95.2" cy="77.5" r=".46"/>
<circle cx="112.4" cy="170.2" r=".46"/>
</g>
<g font-size="3.5" fill="#0000c2">
<text x="139.6" y="21.1">ST-LINK</text>
<text x="261" y="20.2">Buzzer</text>
<text x="351.6" y="20.3">SD Card</text>
<text x="212.1" y="74.9">Power</text>
<text x="225.2" y="74.9">supply</text>
<text x="245.8" y="150.3">Accelerometer</text>
<text x="228.9" y="165">Pyro</text>
<text x="163.5" y="213.1">Indication</text>
<text x="184.1" y="213.1">LEDs</text>
</g>
<g font-size="2.8" fill="#840000">
<text x="312.8" y="234.9">Title:</text>
<text x="322.5" y="234.9">Grenade</text>
</g>
<g font-size="2.1" fill="#006464">
<text x="182.6" y="86.1" transform="rotate(-90 182.6 86.1)">U2</text>
<text x="185.5" y="93.6" transform="rotate(-90 185.5 93.6)">INA213AIRSWR</text>
<text x="117.3" y="99.9">SW3</text>
<text x="98.3" y="104.8" transform="rotate(-90 98.3 104.8)">SMTR2 LFS</text>
<text x="289.9" y="107.7">ADXL373BCCZ-RL7</text>
<text x="299.4" y="105.1">U3</text>
<text x="98.3" y="112.3" transform="rotate(-90 98.3 112.3)">SM15</text>
<text x="168" y="116.6">MP28160GC-Z</text>
<text x="174.9" y="114">U1</text>
<text x="98.3" y="122.1" transform="rotate(-90 98.3 122.1)">PTS526</text>
<text x="131.4" y="182.6">SSM6N7002KFU_LF</text>
<text x="140.6" y="180.1">U4</text>
</g>
<g font-size="2.1" fill="#840000">
<text x="312.8" y="228">Sheet:</text>
<text x="312.8" y="225.2">Unnayan</text>
<text x="312.8" y="230.7">File:</text>
<text x="318.9" y="230.7">Nade.kicad_sch</text>
<text x="312.8" y="238.1">Size:</text>
<text x="319.5" y="238.1">User</text>
<text x="334.8" y="238.1">Date:</text>
<text x="397.8" y="238.3">Rev:</text>
<text x="404.2" y="238.3">1</text>
<text x="312.8" y="240.9">KiCad</text>
<text x="320.5" y="240.9">E.D.A.</text>
<text x="328.1" y="240.9">9.0.2</text>
<text x="397.8" y="240.9">Id:</text>
<text x="401.9" y="240.9">1/1</text>
</g>
<g font-size="1.8" fill="#840000">
<text x="35" y="11.9">1</text>
<text x="85" y="11.9">2</text>
<text x="135" y="11.9">3</text>
<text x="185" y="11.9">4</text>
<text x="235" y="11.9">5</text>
<text x="285" y="11.9">6</text>
<text x="335" y="11.9">7</text>
<text x="385" y="11.9">8</text>
<text x="10.3" y="35.9">A</text>
<text x="420.1" y="35.9">A</text>
<text x="221.8" y="50.5">RESET'</text>
<text x="103.2" y="79.2" transform="rotate(-90 103.2 79.2)">RESET'</text>
<text x="10.3" y="85.9">B</text>
<text x="420.1" y="85.9">B</text>
<text x="10.3" y="135.9">C</text>
<text x="420.1" y="135.9">C</text>
<text x="10.3" y="185.9">D</text>
<text x="420.1" y="185.9">D</text>
<text x="10.3" y="235.9">E</text>
<text x="420.1" y="235.9">E</text>
<text x="35" y="243.9">1</text>
<text x="85" y="243.9">2</text>
<text x="135" y="243.9">3</text>
<text x="185" y="243.9">4</text>
<text x="235" y="243.9">5</text>
<text x="285" y="243.9">6</text>
<text x="335" y="243.9">7</text>
<text x="385" y="243.9">8</text>
</g>
<g font-size="1.8" fill="#006464">
<text x="65.8" y="22.5">MCU1</text>
<text x="291.6" y="21.9">R13</text>
<text x="292.1" y="23.7">4.7k</text>
<text x="298.5" y="23.6">4.7k</text>
<text x="298.8" y="21.8">R14</text>
<text x="308.9" y="22.5">MEM2085-00-115-00-A_REV0.2</text>
<text x="323.9" y="19.9">J5</text>
<text x="60.2" y="28.8">PA6</text>
<text x="73.1" y="28.8">VDD</text>
<text x="93.1" y="28.5">100n</text>
<text x="93.2" y="26.5">C4</text>
<text x="98.8" y="26.5">C3</text>
<text x="98.8" y="28.5">100n</text>
<text x="105.8" y="27.1">100n</text>
<text x="105.9" y="25.2">C2</text>
<text x="347" y="29.7">4.7k</text>
<text x="60.2" y="31.3">PA7</text>
<text x="60.2" y="35.2">PA9</text>
<text x="73.1" y="31.3">VDD</text>
<text x="73.1" y="33.9">VDD</text>
<text x="169.9" y="32.6">FTSH-107-01-L-DV-K</text>
<text x="180.4" y="30.1">J1</text>
<text x="251.2" y="35" transform="rotate(-90 251.2 35)">D</text>
<text x="347" y="31.6">R15</text>
<text x="60.2" y="37.7">PC13</text>
<text x="60.2" y="40.2">PB11</text>
<text x="73" y="37.7">PC1</text>
<text x="73" y="40.2">PC0</text>
<text x="244.4" y="37.8">G</text>
<text x="255.3" y="40.2">NMOS</text>
<text x="255.3" y="37.7">Q1</text>
<text x="60.2" y="42.8">PB10</text>
<text x="60.2" y="45.3">PB12</text>
<text x="60.2" y="47.9">PB13</text>
<text x="73" y="42.8">PC6</text>
<text x="73.2" y="45.3">PA3</text>
<text x="73.2" y="47.9">PA2</text>
<text x="251.2" y="42.6" transform="rotate(-90 251.2 42.6)">S</text>
<text x="60.2" y="52.9">PB1</text>
<text x="71.8" y="50.4">PB15</text>
<text x="73" y="52.9">PB9</text>
<text x="257.8" y="49.1">J8</text>
<text x="257.8" y="51.7">Buzzer</text>
<text x="60.2" y="55.5">PB2</text>
<text x="60.2" y="58">PA11</text>
<text x="73" y="55.5">PB8</text>
<text x="60.2" y="60.6">PA10</text>
<text x="60.2" y="63.1">PA12</text>
<text x="60.2" y="65.6">PB14</text>
<text x="73" y="63.1">PC2</text>
<text x="73.2" y="60.6">PA0</text>
<text x="73.2" y="65.6">PA8</text>
<text x="60.2" y="70.7">PA13</text>
<text x="73.2" y="68.2">PA5</text>
<text x="73.2" y="70.7">PA4</text>
<text x="60.2" y="73.3">PA14</text>
<text x="60.2" y="75.8">PA15</text>
<text x="73.2" y="73.3">PA1</text>
<text x="88.5" y="75.9">10k</text>
<text x="89" y="77.6">R8</text>
<text x="60.2" y="78.3">PB3</text>
<text x="60.2" y="80.9">PB4</text>
<text x="60.2" y="83.4">PB5</text>
<text x="70.6" y="78.3">VREF+</text>
<text x="71" y="82.1">RESET</text>
<text x="146.7" y="82.8">0.1u</text>
<text x="161.5" y="83.4">NC</text>
<text x="161.5" y="80.9">V+</text>
<text x="198" y="83.4">IN-</text>
<text x="198" y="80.9">IN-</text>
<text x="38.7" y="87.7">J7</text>
<text x="60.2" y="86">PB6</text>
<text x="60.2" y="88.5">PB7</text>
<text x="70.7" y="86">BOOT0</text>
<text x="91.4" y="84.7">J2</text>
<text x="91.4" y="87.2">Conn_01x03_Pin</text>
<text x="147" y="86.6">C10</text>
<text x="161.5" y="88.5">GND</text>
<text x="161.5" y="86">REF</text>
<text x="198" y="88.5">IN+</text>
<text x="198" y="86">IN+</text>
<text x="232.7" y="84.9">VDD</text>
<text x="232.7" y="87.5">TP2</text>
<text x="37.4" y="90.3">UART</text>
<text x="60.2" y="94.8">GND</text>
<text x="72.9" y="92.3">GND</text>
<text x="72.9" y="94.8">GND</text>
<text x="88.5" y="93.7">10k</text>
<text x="89" y="91.9">R9</text>
<text x="108.2" y="95" transform="rotate(-90 108.2 95)">4</text>
<text x="115.8" y="95" transform="rotate(-90 115.8 95)">3</text>
<text x="161.5" y="91">OUT</text>
<text x="198.9" y="91">NC</text>
<text x="213.1" y="94.6">VDD</text>
<text x="213.2" y="92">TP3</text>
<text x="60.2" y="97.4">GND</text>
<text x="60.2" y="99.9">GND</text>
<text x="72.9" y="97.4">GND</text>
<text x="72.9" y="99.9">GND</text>
<text x="222.8" y="100.1">10m</text>
<text x="223" y="98.3">R10</text>
<text x="60.2" y="102.5">GND</text>
<text x="60.2" y="105">GND</text>
<text x="60.2" y="107.5">GND</text>
<text x="72.9" y="102.5">GND</text>
<text x="72.9" y="105">GND</text>
<text x="72.9" y="107.5">GND</text>
<text x="147.1" y="106">TP1</text>
<text x="162.7" y="105">C5</text>
<text x="162.8" y="106.8">10u</text>
<text x="179.6" y="106.4">6.8k</text>
<text x="179.8" y="104.6">R11</text>
<text x="189.8" y="106.4">3.3k</text>
<text x="190" y="104.6">R12</text>
<text x="203" y="105.9" transform="rotate(-90 203 105.9)">V_DIV</text>
<text x="205.6" y="105.1" transform="rotate(-90 205.6 105.1)">TP4</text>
<text x="254.3" y="106.5">4.7k</text>
<text x="260.6" y="106.5">4.7k</text>
<text x="60.2" y="110.1">GND</text>
<text x="60.2" y="112.6">GND</text>
<text x="72.9" y="110.1">GND</text>
<text x="72.9" y="112.6">GND</text>
<text x="138.5" y="112.9">J4</text>
<text x="138.6" y="111.1">BATT</text>
<text x="146.4" y="108.6">RAWV</text>
<text x="162.7" y="111.4">C6</text>
<text x="162.8" y="113.1">0.1u</text>
<text x="254.3" y="108.4">R16</text>
<text x="260.7" y="108.4">R17</text>
<text x="60.2" y="115.2">GND</text>
<text x="60.2" y="117.7">GND</text>
<text x="72.9" y="115.2">GND</text>
<text x="72.9" y="117.7">GND</text>
<text x="199.7" y="117.6">22u</text>
<text x="200.4" y="119.5">C8</text>
<text x="207.3" y="117.5">22u</text>
<text x="208" y="119.4">C9</text>
<text x="280.9" y="115.2">VDD_I/O</text>
<text x="280.9" y="117.7">NIC</text>
<text x="317" y="115.2">GND</text>
<text x="317.6" y="117.7">NIC</text>
<text x="60.2" y="120.2">GND</text>
<text x="72.9" y="120.2">GND</text>
<text x="108.2" y="122.3" transform="rotate(-90 108.2 122.3)">1</text>
<text x="115.8" y="122.3" transform="rotate(-90 115.8 122.3)">2</text>
<text x="146.8" y="124.2">SW_SPDT</text>
<text x="146.9" y="121.8">SW2</text>
<text x="164.1" y="124.1">IN</text>
<text x="185.1" y="124.1">OUT</text>
<text x="280.9" y="120.2">RESERVED</text>
<text x="280.9" y="122.8">SCLK</text>
<text x="280.9" y="125.3">RESERVED</text>
<text x="317" y="122.8">GND</text>
<text x="317" y="125.3">GND</text>
<text x="318.6" y="120.2">VS</text>
<text x="164.1" y="126.6">IN</text>
<text x="164.1" y="129.1">SW1</text>
<text x="164.1" y="131.7">IN</text>
<text x="184.9" y="131.7">SW2</text>
<text x="185.2" y="126.6">RSV</text>
<text x="186.2" y="129.1">NC</text>
<text x="280.9" y="127.9">MOSI/SDA</text>
<text x="280.9" y="130.4">MISO</text>
<text x="311.3" y="130.4">RESERVED</text>
<text x="316.7" y="127.9">INT1</text>
<text x="164.1" y="134.2">AGND</text>
<text x="164.1" y="136.8">GND</text>
<text x="185.1" y="136.8">VCC</text>
<text x="186.3" y="134.2">EN</text>
<text x="280.9" y="132.9">*CS/SCL</text>
<text x="316.7" y="132.9">INT2</text>
<text x="160.1" y="142.1">GND</text>
<text x="194.6" y="140.4">1u</text>
<text x="194.7" y="142.3">C7</text>
<text x="160.4" y="144.6">TP5</text>
<text x="176.6" y="146.9">L1</text>
<text x="66.1" y="159.6">J3</text>
<text x="64.8" y="162.2">Extra</text>
<text x="113.4" y="178.4">EAST10052WA0</text>
<text x="161.7" y="177.8">D1</text>
<text x="216.9" y="179.8" transform="rotate(-90 216.9 179.8)">D</text>
<text x="113.4" y="180.7">D2</text>
<text x="161.7" y="180.3">EAST10052WA0</text>
<text x="210.1" y="182.6">G</text>
<text x="221" y="185">NMOS</text>
<text x="221" y="182.5">Q2</text>
<text x="124.7" y="190.1">SOURCE1</text>
<text x="152.8" y="190.1">DRAIN1</text>
<text x="205.9" y="188.7">4.7k</text>
<text x="206.2" y="186.8">R18</text>
<text x="216.9" y="187.4" transform="rotate(-90 216.9 187.4)">S</text>
<text x="224.8" y="190.1">J6</text>
<text x="124.7" y="192.6">GATE1</text>
<text x="124.7" y="195.2">DRAIN2</text>
<text x="150.8" y="195.2">SOURCE2</text>
<text x="153.9" y="192.6">GATE2</text>
<text x="224.8" y="192.6">Conn_01x02_Pin</text>
</g>
<g font-size="1.8" fill="#f00">
<text x="106.8" y="20">VDD</text>
<text x="252.4" y="24" transform="rotate(-90 252.4 24)">VDD</text>
<text x="145.7" y="29.1" transform="rotate(-90 145.7 29.1)">VDD</text>
<text x="358.3" y="27.6">VDD</text>
<text x="47" y="56.8">PA11</text>
<text x="97.5" y="74.8" transform="rotate(-90 97.5 74.8)">VDD</text>
<text x="53.3" y="89.8">VDD</text>
<text x="232.9" y="96.2">VDD</text>
<text x="247.5" y="101.3">VDD</text>
<text x="201.9" y="108.9">PA11</text>
<text x="100.1" y="171.1">VDD</text>
<text x="218.1" y="168.8" transform="rotate(-90 218.1 168.8)">VDD</text>
</g>
<g font-size="1.8" fill="#0f0f0f">
<text x="49.5" y="27.6">PA6</text>
<text x="49.5" y="30.1">PA7</text>
<text x="288.3" y="31.4">PA1</text>
<text x="86.4" y="39">PC0</text>
<text x="86.4" y="36.5">PC1</text>
<text x="215.9" y="39">PA13</text>
<text x="215.9" y="41.6">PA14</text>
<text x="236.2" y="37.8">PA10</text>
<text x="288.3" y="36.5">PA7</text>
<text x="353.7" y="39">PA0</text>
<text x="355" y="36.5">PA6</text>
<text x="86.4" y="44.1">PA3</text>
<text x="86.4" y="46.6">PA2</text>
<text x="215.9" y="46.6">PA15</text>
<text x="215.9" y="44.1">PB3</text>
<text x="288.3" y="44.1">PA4</text>
<text x="86.4" y="51.7">PB9</text>
<text x="86.4" y="49.2">PB15</text>
<text x="152.4" y="51.7">PA3</text>
<text x="215.9" y="51.7">PA2</text>
<text x="47" y="54.3">PB2</text>
<text x="47" y="59.3">PA10</text>
<text x="86.4" y="59.3">PA0</text>
<text x="42" y="69.5">PA13</text>
<text x="86.4" y="69.5">PA4</text>
<text x="42" y="72">PA14</text>
<text x="42" y="74.6">PA15</text>
<text x="43" y="77.1">PB3</text>
<text x="86.4" y="72">PA1</text>
<text x="48.3" y="82.2">PB5</text>
<text x="144.8" y="89.8">PB2</text>
<text x="250.2" y="131.7">PC0</text>
<text x="250.2" y="126.7">PC1</text>
<text x="201.9" y="182.5">PB5</text>
<text x="108.6" y="191.4">PB9</text>
<text x="168.9" y="191.4">PB15</text>
</g>
<g font-size="1.8" fill="#a90000">
<text x="57.7" y="27.7">1</text>
<text x="77.4" y="27.7">13</text>
<text x="57.7" y="30.2">2</text>
<text x="57.7" y="34">6</text>
<text x="77.4" y="30.2">22</text>
<text x="77.4" y="32.8">32</text>
<text x="57.7" y="36.6">7</text>
<text x="57.7" y="39.1">8</text>
<text x="57.7" y="41.7">9</text>
<text x="77.4" y="36.6">33</text>
<text x="77.4" y="39.1">34</text>
<text x="77.4" y="41.7">35</text>
<text x="57.1" y="44.2">10</text>
<text x="57.1" y="46.7">11</text>
<text x="77.4" y="44.2">36</text>
<text x="77.4" y="46.7">37</text>
<text x="57.1" y="51.8">14</text>
<text x="77.4" y="49.3">38</text>
<text x="77.4" y="51.8">39</text>
<text x="252.7" y="50.5">1</text>
<text x="252.7" y="48">2</text>
<text x="57.1" y="54.4">15</text>
<text x="57.1" y="56.9">16</text>
<text x="57.1" y="59.4">17</text>
<text x="77.4" y="54.4">40</text>
<text x="77.4" y="59.4">47</text>
<text x="57.1" y="62">18</text>
<text x="57.1" y="64.5">19</text>
<text x="77.4" y="62">48</text>
<text x="77.4" y="64.5">49</text>
<text x="57.1" y="69.6">23</text>
<text x="77.4" y="67.1">50</text>
<text x="77.4" y="69.6">51</text>
<text x="57.1" y="72.1">24</text>
<text x="57.1" y="74.7">25</text>
<text x="57.1" y="77.2">26</text>
<text x="77.4" y="72.1">52</text>
<text x="77.4" y="77.2">20</text>
<text x="57.1" y="79.8">27</text>
<text x="57.1" y="82.3">27</text>
<text x="78" y="81">4</text>
<text x="86.3" y="82.3">3</text>
<text x="156.8" y="82.3">7</text>
<text x="156.8" y="79.8">6</text>
<text x="205" y="82.3">4</text>
<text x="205" y="79.8">5</text>
<text x="46.9" y="84.8">1</text>
<text x="46.9" y="87.4">2</text>
<text x="46.9" y="89.9">3</text>
<text x="57.1" y="84.8">29</text>
<text x="57.1" y="87.4">30</text>
<text x="78" y="84.8">3</text>
<text x="86.3" y="87.4">1</text>
<text x="86.3" y="84.8">2</text>
<text x="156.2" y="89.9">10</text>
<text x="156.8" y="87.4">9</text>
<text x="156.8" y="84.8">8</text>
<text x="205" y="89.9">1</text>
<text x="205" y="87.4">2</text>
<text x="205" y="84.8">3</text>
<text x="46.9" y="92.5">4</text>
<text x="57.7" y="93.7">5</text>
<text x="77.4" y="91.2">64</text>
<text x="77.4" y="93.7">63</text>
<text x="107.1" y="90.2" transform="rotate(-90 107.1 90.2)">4</text>
<text x="114.7" y="90.2" transform="rotate(-90 114.7 90.2)">3</text>
<text x="57.1" y="96.3">12</text>
<text x="57.1" y="98.8">21</text>
<text x="57.1" y="101.3">31</text>
<text x="77.4" y="96.3">62</text>
<text x="77.4" y="98.8">61</text>
<text x="77.4" y="101.3">60</text>
<text x="57.1" y="103.9">41</text>
<text x="57.1" y="106.4">42</text>
<text x="77.4" y="103.9">59</text>
<text x="77.4" y="106.4">58</text>
<text x="57.1" y="109">43</text>
<text x="57.1" y="111.5">45</text>
<text x="77.4" y="109">57</text>
<text x="77.4" y="111.5">56</text>
<text x="153" y="112.8">1</text>
<text x="57.1" y="114">46</text>
<text x="57.1" y="116.6">66</text>
<text x="57.1" y="119.1">65</text>
<text x="77.4" y="114">55</text>
<text x="77.4" y="116.6">54</text>
<text x="77.4" y="119.1">53</text>
<text x="140.9" y="115.3">1</text>
<text x="140.9" y="117.9">2</text>
<text x="145.3" y="115.3">2</text>
<text x="153" y="117.9">3</text>
<text x="276.2" y="114">1</text>
<text x="276.2" y="116.6">2</text>
<text x="276.2" y="119.1">3</text>
<text x="323.8" y="114">16</text>
<text x="323.8" y="116.6">15</text>
<text x="323.8" y="119.1">14</text>
<text x="158.8" y="122.9">A1</text>
<text x="158.8" y="125.5">A2</text>
<text x="191.7" y="122.9">D3</text>
<text x="191.7" y="125.5">D2</text>
<text x="276.2" y="121.7">4</text>
<text x="276.2" y="124.2">5</text>
<text x="323.8" y="121.7">13</text>
<text x="323.8" y="124.2">12</text>
<text x="107.1" y="127.1" transform="rotate(-90 107.1 127.1)">1</text>
<text x="114.7" y="127.1" transform="rotate(-90 114.7 127.1)">2</text>
<text x="158.7" y="130.6">B1</text>
<text x="158.8" y="128">A3</text>
<text x="191.7" y="128">D1</text>
<text x="191.7" y="130.6">C3</text>
<text x="276.2" y="126.7">6</text>
<text x="276.2" y="129.3">7</text>
<text x="276.2" y="131.8">8</text>
<text x="323.8" y="126.7">11</text>
<text x="323.8" y="129.3">10</text>
<text x="324.4" y="131.8">9</text>
<text x="158.7" y="133.1">B2</text>
<text x="158.7" y="135.6">B3</text>
<text x="191.7" y="133.1">C2</text>
<text x="191.7" y="135.6">C1</text>
<text x="50.5" y="153.7" transform="rotate(-90 50.5 153.7)">1</text>
<text x="53.1" y="153.7" transform="rotate(-90 53.1 153.7)">2</text>
<text x="55.6" y="153.7" transform="rotate(-90 55.6 153.7)">3</text>
<text x="58.2" y="153.7" transform="rotate(-90 58.2 153.7)">4</text>
<text x="60.7" y="153.7" transform="rotate(-90 60.7 153.7)">5</text>
<text x="63.2" y="153.7" transform="rotate(-90 63.2 153.7)">6</text>
<text x="65.8" y="153.7" transform="rotate(-90 65.8 153.7)">7</text>
<text x="68.3" y="153.7" transform="rotate(-90 68.3 153.7)">8</text>
<text x="70.9" y="153.7" transform="rotate(-90 70.9 153.7)">9</text>
<text x="73.4" y="154.3" transform="rotate(-90 73.4 154.3)">10</text>
<text x="75.9" y="154.3" transform="rotate(-90 75.9 154.3)">11</text>
<text x="78.5" y="154.3" transform="rotate(-90 78.5 154.3)">12</text>
<text x="81" y="154.3" transform="rotate(-90 81 154.3)">13</text>
<text x="83.6" y="154.3" transform="rotate(-90 83.6 154.3)">14</text>
<text x="119.9" y="189">1</text>
<text x="119.9" y="191.5">2</text>
<text x="163.1" y="189">6</text>
<text x="163.1" y="191.5">5</text>
<text x="219.6" y="191.5">1</text>
<text x="219.6" y="189">2</text>
<text x="119.9" y="194.1">3</text>
<text x="163.1" y="194.1">4</text>
</g>
<g font-size="1.8" fill="#840084">
<text x="242.1" y="32.9">1=G</text>
<text x="247.3" y="32.9">2=S</text>
<text x="252.4" y="32.9">3=D</text>
<text x="148" y="37.7">VDD</text>
<text x="150.6" y="97.4">VDD</text>
<text x="142.9" y="112">VDD</text>
<text x="188.7" y="112.6">VDD</text>
<text x="215.3" y="121.5">VDD</text>
<text x="172.1" y="149.5">VDD 1u</text>
<text x="187.4" y="149.5">VDD</text>
<text x="207.8" y="177.6">1=G</text>
<text x="213" y="177.6">2=S</text>
<text x="218.2" y="177.6">3=D</text>
</g>
<g font-size="1.4" fill="#006464">
<text x="336.2" y="27.4">VDD</text>
<text x="310.9" y="32.5">CLK</text>
<text x="335.9" y="32.5">CMD</text>
<text x="175" y="37.6">01</text>
<text x="175" y="40.1">03</text>
<text x="186" y="37.6">02</text>
<text x="186" y="40.1">04</text>
<text x="310.9" y="37.6">DAT0</text>
<text x="310.9" y="40.1">DAT1</text>
<text x="337.1" y="40.1">CD</text>
<text x="175" y="42.6">05</text>
<text x="175" y="45.2">07</text>
<text x="175" y="47.7">09</text>
<text x="186" y="42.6">06</text>
<text x="186" y="45.2">08</text>
<text x="186" y="47.7">10</text>
<text x="310.9" y="42.6">DAT2</text>
<text x="310.9" y="45.2">CD/DAT3</text>
<text x="175" y="50.3">11</text>
<text x="175" y="52.8">13</text>
<text x="186" y="50.3">12</text>
<text x="186" y="52.8">14</text>
<text x="336" y="52.8">GND</text>
<text x="336.3" y="50.3">VSS</text>
<text x="333.5" y="55.3">GND__1</text>
<text x="333.5" y="57.9">GND__2</text>
<text x="333.5" y="60.4">GND__3</text>
<text x="333.5" y="63">GND__4</text>
<text x="333.5" y="65.5">GND__5</text>
<text x="333.5" y="68">GND__6</text>
<text x="333.5" y="70.6">GND__7</text>
<text x="333.5" y="73.1">GND__8</text>
<text x="333.5" y="75.7">GND__9</text>
</g>
<g font-size="1.4" fill="#a90000">
<text x="341.8" y="26.4">P4</text>
<text x="306.2" y="31.5">P5</text>
<text x="341.8" y="31.5">P3</text>
<text x="170.4" y="36.6">01</text>
<text x="170.4" y="39.1">03</text>
<text x="170.4" y="41.7">05</text>
<text x="190.7" y="36.6">02</text>
<text x="190.7" y="39.1">04</text>
<text x="190.7" y="41.7">06</text>
<text x="306.2" y="36.6">P7</text>
<text x="306.2" y="39.1">P8</text>
<text x="306.2" y="41.7">P1</text>
<text x="341.8" y="39.1">CD</text>
<text x="170.4" y="44.2">07</text>
<text x="170.4" y="46.7">09</text>
<text x="190.7" y="44.2">08</text>
<text x="190.7" y="46.7">10</text>
<text x="306.2" y="44.2">P2</text>
<text x="170.4" y="49.3">11</text>
<text x="170.4" y="51.8">13</text>
<text x="190.7" y="49.3">12</text>
<text x="190.7" y="51.8">14</text>
<text x="341.8" y="49.3">P6</text>
<text x="341.8" y="51.8">G1</text>
<text x="341.8" y="54.4">G2</text>
<text x="341.8" y="56.9">G3</text>
<text x="341.8" y="59.4">G4</text>
<text x="341.8" y="62">G5</text>
<text x="341.8" y="64.5">G6</text>
<text x="341.8" y="67.1">G7</text>
<text x="341.8" y="69.6">G8</text>
<text x="341.3" y="74.7">G10</text>
<text x="341.8" y="72.1">G9</text>
<text x="112.1" y="178.4" transform="rotate(-90 112.1 178.4)">A</text>
<text x="178.8" y="174.6" transform="rotate(-90 178.8 174.6)">A</text>
<text x="178.8" y="183.5" transform="rotate(-90 178.8 183.5)">C</text>
<text x="112.1" y="187.3" transform="rotate(-90 112.1 187.3)">C</text>
</g>
</svg>
